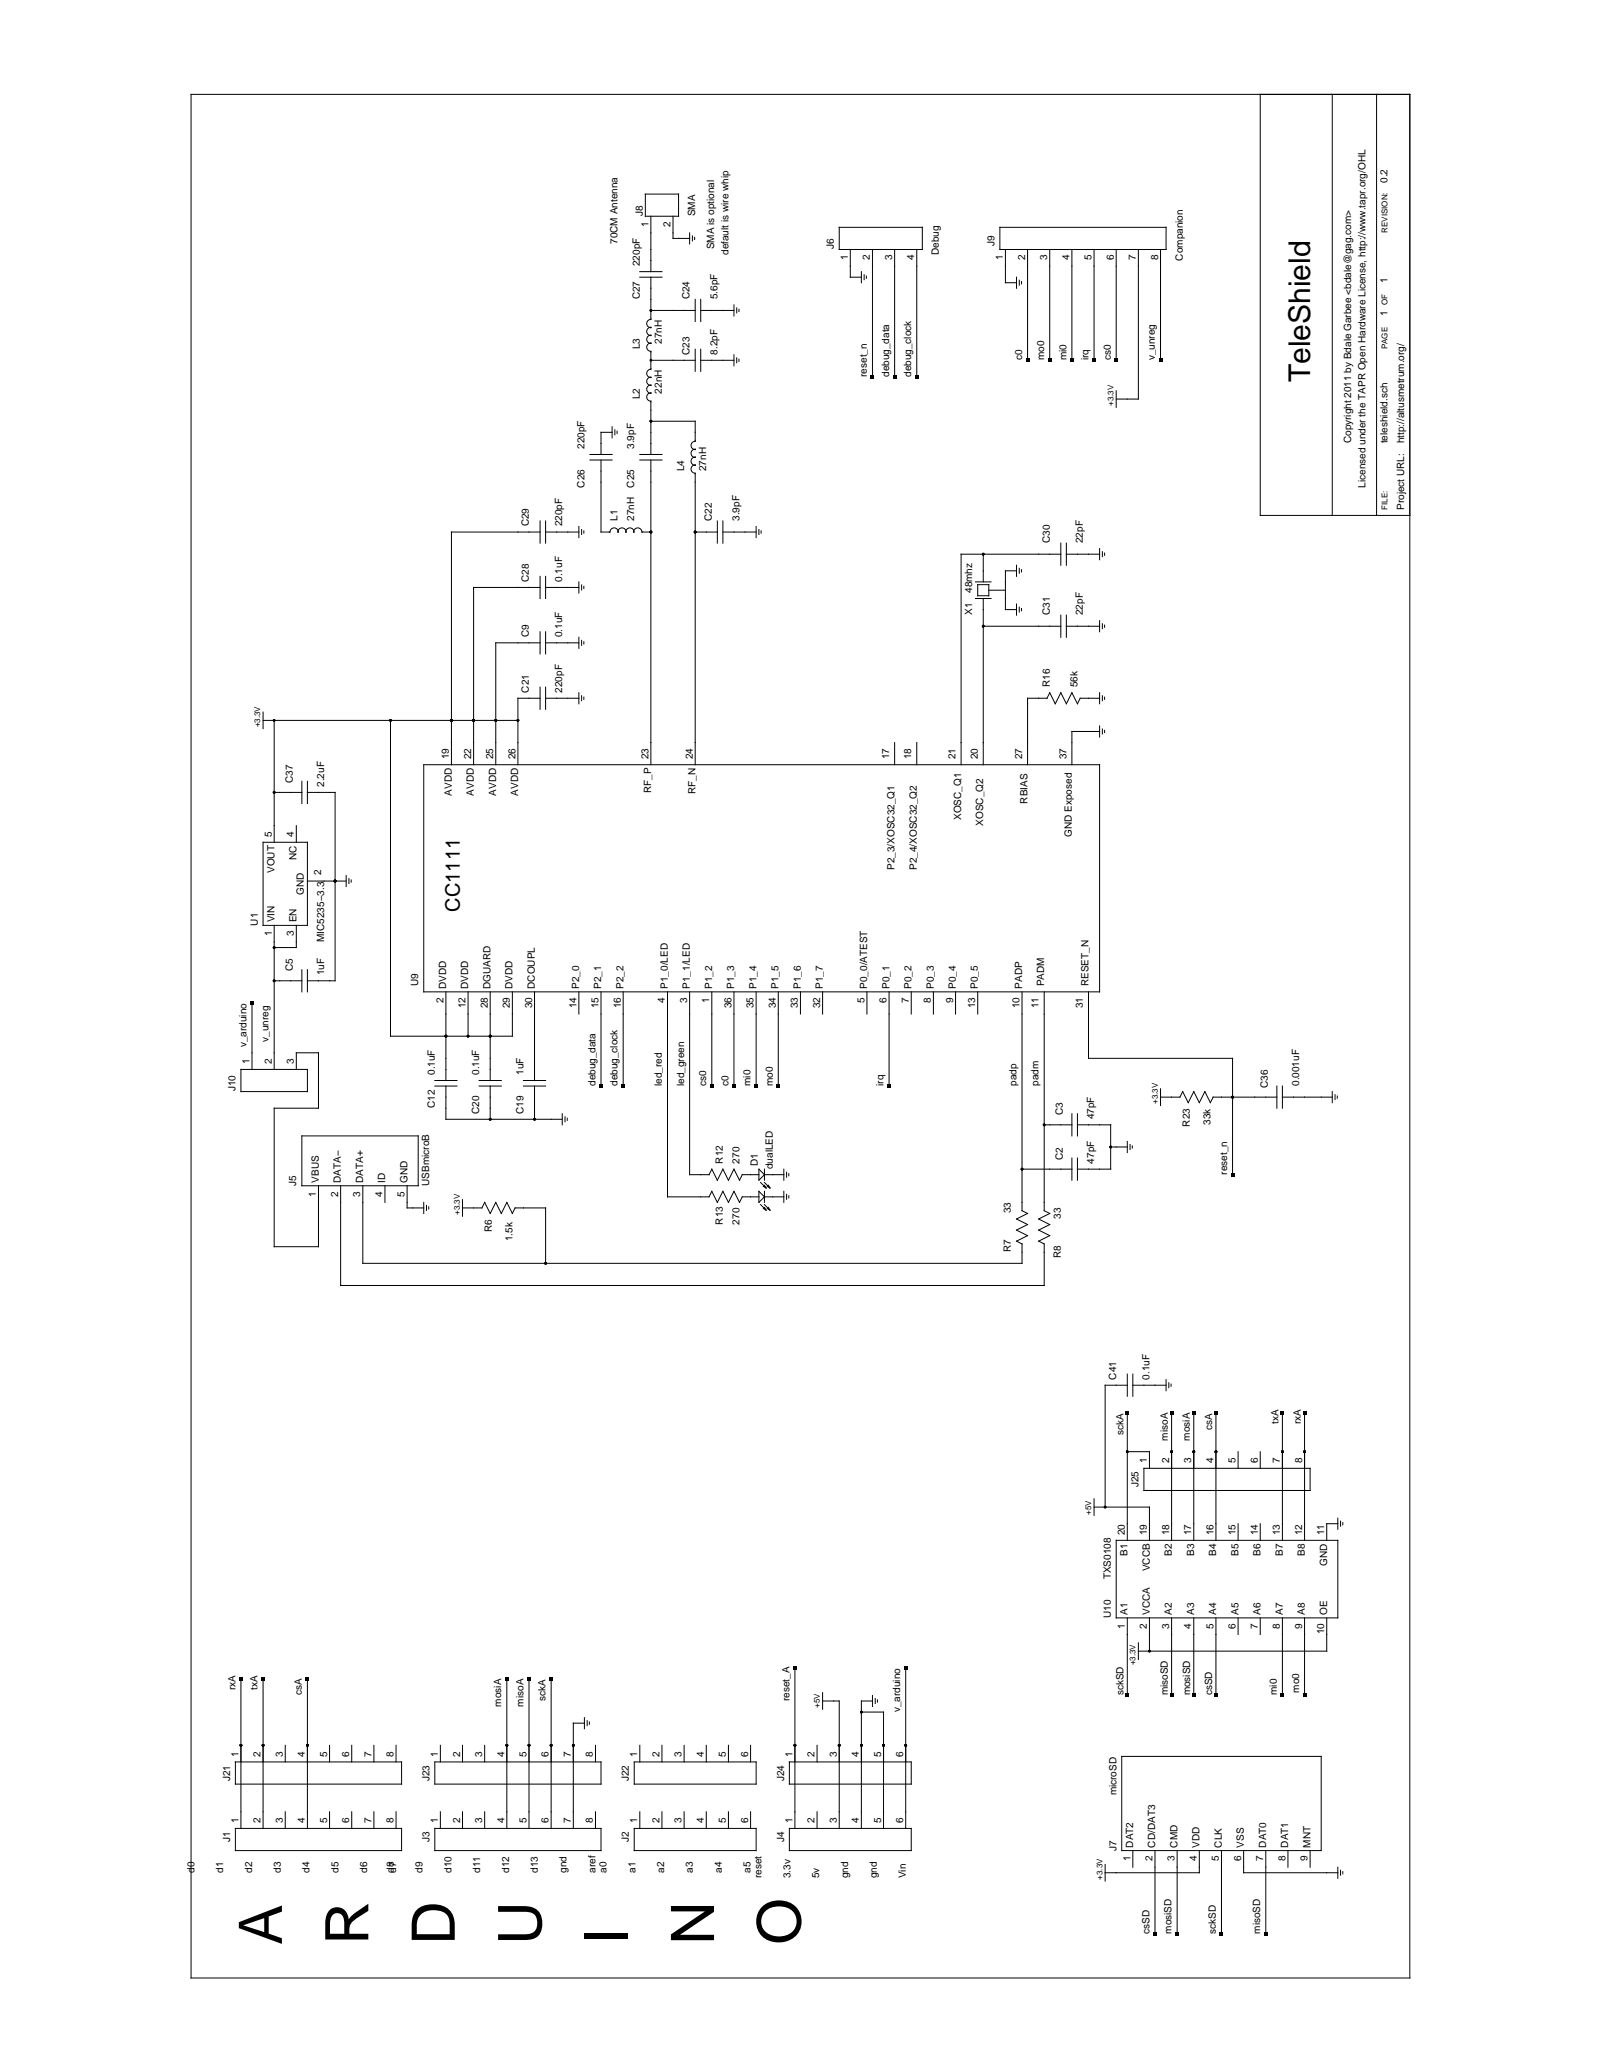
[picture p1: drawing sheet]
<svg xmlns="http://www.w3.org/2000/svg" width="216mm" height="279mm" viewBox="0 0 216 279" stroke-linecap="round" stroke-linejoin="round" font-family="sans-serif">
<g fill="none" stroke="#000" stroke-width=".13">
<path d="M25.8 12.7h164.3v254h-164.3zM169.9 12.7v56.8h20.2M179.7 12.7v56.8M185.6 12.7v56.8M86.3 37.4h3M86.3 36.6h3M87 26.2h4.5v3h-4.5zM87.8 37.4v5.7a.55 .55 0 0 0-.6 .5 .55 .55 0 0 0 .6 .6 .53 .53 0 0 0-.6 .5 .53 .53 0 0 0 .6 .5 .53 .53 0 0 0-.6 .6 .53 .53 0 0 0 .6 .5 .55 .55 0 0 0-.6 .5 .55 .55 0 0 0 .6 .6v2.4a.55 .55 0 0 0-.6 .6 .55 .55 0 0 0 .6 .5 .53 .53 0 0 0-.6 .5 .53 .53 0 0 0 .6 .5 .53 .53 0 0 0-.6 .6 .53 .53 0 0 0 .6 .5 .55 .55 0 0 0-.6 .5 .55 .55 0 0 0 .6 .6v7.2M87.8 29.2v7.4M90.8 29.2v2.9h2.2M93 31.4v1.5M93.4 31.8v.7"/>
<path d="M93.7 32v.3M113.2 30.7h11.2v2.9h-11.2zM114.7 33.6v3.8h1.5M116.2 36.6v1.5M116.5 37v.7M116.8 37.2v.3M117.7 33.6v17.2M120.6 33.6v17.2M123.6 33.6v17.2M134.8 30.7h22.4v2.9h-22.4zM135.6 33.6v4.5h1.5M137.1 37.4v1.5"/>
<path d="M137.5 37.8v.7M137.8 38v.3M138.6 33.6v15M141.6 33.6v15M144.5 33.6v15M147.5 33.6v15M150.5 33.6v15M153.5 33.6v20.2h-3M156.5 33.6v15M82.5 58.3h-1.5v3M82.5 57.5v1.5M82.9 58v.6"/>
<path d="M83.2 58.1v.3M87.8 56.8h5.9v2.7a.55 .55 0 0 0-.5 .6 .55 .55 0 0 0 .6 .5 .53 .53 0 0 0-.6 .5 .53 .53 0 0 0 .6 .6 .53 .53 0 0 0-.6 .5 .53 .53 0 0 0 .6 .5 .55 .55 0 0 0-.6 .5 .55 .55 0 0 0 .5 .6v39.3M87.8 48.6h5.9M87.8 41.9h5.9M93.7 40.4v3M93.7 47.1v3M94.5 48.6h4.5M94.5 40.4v3M94.5 47.1v3M94.5 41.9h4.5M99 41.1v1.5M99 47.8v1.5"/>
<path d="M99.4 41.5v.7M99.4 48.2v.7M99.7 41.7v.3M99.7 48.4v.3M150.5 52.7v2.2M72.8 71.7h-11.9v31.4M72.8 79.2h-8.9v23.9M72.8 70.2v3M72.8 77.7v3M73.6 70.2v3M73.6 77.7v3M73.6 79.2h4.5"/>
<path d="M73.6 71.7h4.5M78.1 71v1.5M78.1 78.5v1.5M78.4 71.4v.7M78.4 78.9v.6M78.7 71.6v.3M78.7 79.1v.3M79.6 62h2.9M79.6 61.3h2.9M81 62v9.7h1.3a.55 .55 0 0 1 .5-.5 .55 .55 0 0 1 .5 .6 .53 .53 0 0 1 .6-.6 .53 .53 0 0 1 .5 .6 .53 .53 0 0 1 .5-.6 .53 .53 0 0 1 .6 .6 .55 .55 0 0 1 .5-.6 .55 .55 0 0 1 .6 .5h1.2M86.3 62h3M86.3 61.3h3"/>
<path d="M87.8 62v41.1M93.7 71.7h3M96.7 70.2v3M97.5 71.7h4.5M97.5 70.2v3M102 71v1.5M102.3 71.4v.7M102.6 71.6v.3M131.5 78.5h2.1M131.8 78.8h1.5v1.5h-1.5zM132.6 74.7v3.8M133.3 79.6h2.3"/>
<path d="M137.1 77h-1.5v5.2h1.5M137.1 76.2v1.5M137.5 76.6v.7M137.8 76.8v.3M143.1 74.7h-13.5v28.4M143.1 73.2v3M143.8 74.7h4.5M143.8 73.2v3M148.3 74v1.5M148.7 74.4v.7M149 74.6v.3M35.5 97.1h34.3"/>
<path d="M35.5 96v2.3M37 97.1v16.5M52.7 97.1v42.6h16.4v-6M72.8 86.7h-5.9v16.4M72.8 94.2h-3v8.9M72.8 85.2v3M72.8 92.7v2.9M73.6 94.2h4.5M73.6 85.2v3M73.6 92.7v2.9M73.6 86.7h4.5M78.1 85.9v1.5"/>
<path d="M78.1 93.4v1.5M78.4 86.3v.7M78.4 93.8v.7M78.7 86.5v.3M78.7 94v.3M131.5 80.7h2.1M132.6 80.7v22.4M132.6 84.4h10.5M137.1 81.5v1.4M137.5 81.9v.6M137.8 82.1v.3M143.1 82.9v3"/>
<path d="M143.8 82.9v3M143.8 84.4h4.5M148.3 98.6h-3.8v4.5M148.3 94.2h-2.6l-.4 .7-.8-1.5-.7 1.5-.7-1.5-.8 1.5-.7-1.5-.4 .8h-2.6v8.9M148.3 83.7v1.5M148.3 93.4v1.5M148.3 97.9v1.5M148.7 84.1v.7M148.7 93.8v.7M148.7 98.3v.7M149 84.3v.3M149 94v.3"/>
<path d="M149 98.5v.3M35.5 113.6h6v11.2h-6zM37 106.9h3.7M40 111.3v2.3M40.7 105.4v2.9M41.5 118.8h5.2M41.5 106.9h3.7v25.4h-3.7M41.5 105.4v2.9M46.7 118.1v1.5M47.1 118.5v.6M47.4 118.7v.3M57.1 103.1h91.2v30.6h-91.2z"/>
<path d="M120.6 100.1v3M123.6 100.1v3M34 135.2v9M37 132.3h3.7M37 124.8v19.4M40 124.8v3h-3M40.7 130.8v2.9M41.5 130.8v2.9M60.1 133.7v12M63.1 133.7v6M66.1 133.7v12M72.1 133.7v12"/>
<path d="M78.1 133.7v3M81 133.7v12.7M84 133.7v12.7M90 133.7v27.7h5.6M93 133.7v24.7h2.6M96 133.7v12.7M99 133.7v12.7M102 133.7v12.7M105 133.7v12.7M107.9 133.7v3M110.9 133.7v3M116.9 133.7v3"/>
<path d="M119.9 133.7v12.7M122.9 133.7v3M125.9 133.7v3M128.9 133.7v3M131.8 133.7v3M137.8 133.7v29.6l.8 .3-1.5 .8 1.5 .7-1.5 .8 1.5 .7-1.5 .8 .7 .3v2.7h-88.9v-10.5M140.8 133.7v29.6l.8 .3-1.5 .8 1.5 .7-1.5 .8 1.5 .7-1.5 .8 .7 .3v5.6h-94.9v-13.4M146.8 133.7v9h19.4v15.7M32.5 144.2h9v3h-9zM40 144.2v-2.2h2.9v7.4h-5.9v18.7h5.9v-8.2M40.7 153.2h15.7v6.7h-15.7zM51.9 159.9v2.2"/>
<path d="M54.9 159.9v3h2.2M58.6 146.4h3M58.6 145.7h3M60.1 146.4v4.5h15.7M64.6 146.4h3M64.6 145.7h3M66.1 146.4v4.5M70.6 146.4h3M70.6 145.7h3M72.1 146.4v4.5M75.8 150.2v1.5M76.2 150.6v.7"/>
<path d="M76.5 150.8v.3M95.6 158.4l.4-.7 .7 1.4 .8-1.4 .7 1.4 .8-1.4 .7 1.4 .4-.7h2.2M102.3 157.7l.8 .7-.8 .7zM102.6 159.4l.7 .8M102.9 160l.4 .2M103.1 158.4h2.6M103.1 157.7v1.4M103.1 159.8l.2 .4M103.1 159.4l.7 .8M103.5 160l.3 .2M103.6 159.8l.2 .4M105.7 157.7v1.4"/>
<path d="M106.1 158.1v.6M106.4 158.3v.3M137.8 157.7h6.7M140.8 151.7h3.7M144.5 150.2v3M144.5 156.2v2.9M145.3 151.7h4.5v6h-4.5M145.3 150.2v3M145.3 156.2v2.9M149.8 154.7h2.2M152 153.9v1.5M152.4 154.3v.7"/>
<path d="M152.7 154.5v.3M156.5 146.8v2.3M156.5 147.9h2.6l.4-.7 .7 1.5 .8-1.5 .7 1.5 .8-1.5 .7 1.5M163.6 147.9h8.6M163.6 147.9l-.4 .8M172.2 146.4v3M172.9 147.9h6.8M172.9 146.4v3M179.7 147.2v1.5M180 147.6v.7M180.3 147.8v.3M57.1 162.1v1.5"/>
<path d="M57.5 162.5v.7M57.8 162.7v.3M62.4 162.9h2.6l.4-.8 .7 1.5 .8-1.5 .7 1.5 .7-1.5 .8 1.5 .4-.7M62.4 161.8v2.2M69.5 162.9h4.1v7.5M95.6 161.4l.4-.8 .7 1.5 .8-1.5 .7 1.5 .8-1.5 .7 1.5 .4-.7h2.2M102.3 160.6l.8 .8-.8 .7zM102.6 162.4l.7 .8M102.9 163l.4 .2M103.1 161.4h2.6M103.1 160.6v1.5M103.1 162.8l.2 .4"/>
<path d="M103.1 162.4l.7 .8M103.5 163l.3 .2M103.6 162.8l.2 .4M105.7 160.6v1.5M106.1 161.1v.6M106.4 161.2v.3M152 185.3v3M152 190.5v17.2M152 186.8h-3v16.4M152 195.8h3v2.2M152.8 185.3v3M152.8 186.8h4.4"/>
<path d="M154.3 198h22.4v3h-22.4zM157.2 186v1.5M157.6 186.5v.6M157.9 186.6v.3M158 190.5v17.2M161 190.5v17.2M164 190.5v17.2M167 195.8v2.2M169.9 195.8v2.2M172.9 190.5v17.2M175.9 190.5v17.2M147.5 202.1v2.2"/>
<path d="M147.5 203.2h7.5v4.5M150.5 207.7h29.9v10.5h-29.9zM152 218.2v10.4M155 218.2v4.4M158 218.2v10.4M161 218.2v10.4M164 218.2v10.4M167 205.5v2.2M167 218.2v2.2M169.9 205.5v2.2M169.9 218.2v2.2M172.9 218.2v10.4"/>
<path d="M175.9 218.2v10.4M178.9 218.2v4.4h-25.4M180.4 204.7v1.5M180.4 205.5h-1.5v2.2M180.8 205.1v.7M181.1 205.3v.3M31.7 237.6h22.5v3h-22.5zM32.5 226.4v20.2M35.5 226.4v20.2M38.5 235.3v2.3M41.5 226.4v20.2M44.4 235.3v2.3"/>
<path d="M47.4 235.3v2.3M50.4 235.3v2.3M53.4 235.3v2.3M58.6 237.6h22.4v3h-22.4zM59.4 235.3v2.3M62.4 235.3v2.3M65.4 235.3v2.3M68.3 226.4v20.2M71.3 226.4v20.2M74.3 226.4v20.2M78.8 232.4h-1.5v14.2M78.8 231.6v1.5"/>
<path d="M79.2 232v.7M79.5 232.2v.3M80.3 235.3v2.3M85.5 237.6h16.5v3h-16.5zM86.3 235.3v2.3M89.3 235.3v2.3M92.3 235.3v2.3M95.2 235.3v2.3M98.2 235.3v2.3M101.2 235.3v2.3M106.4 237.6h16.5v3h-16.5zM107.2 224.9v21.7"/>
<path d="M110.2 235.3v2.3M110.9 228.3v2.2M110.9 229.4h2.3v17.2M116.2 230.9h2.9v15.7M117.7 229.4h-1.5v17.2M117.7 228.6v1.5M118 229v.7M118.3 229.2v.3M122.1 224.9v21.7M151.3 236.8h26.9v12.7h-26.9zM153.5 221.5v2.3M31.7 246.6h22.5v2.9h-22.5z"/>
<path d="M38.5 244.3v2.3M44.4 244.3v2.3M47.4 244.3v2.3M50.4 244.3v2.3M53.4 244.3v2.3M58.6 246.6h22.4v2.9h-22.4zM59.4 244.3v2.3M62.4 244.3v2.3M65.4 244.3v2.3M80.3 244.3v2.3M85.5 246.6h16.5v2.9h-16.5zM86.3 244.3v2.3"/>
<path d="M89.3 244.3v2.3M92.3 244.3v2.3M95.2 244.3v2.3M98.2 244.3v2.3M101.2 244.3v2.3M106.4 246.6h16.5v2.9h-16.5zM110.2 244.3v2.3M149 251.4v2.3M152.8 249.5v2.3M155.8 249.5v11.2M158.7 249.5v11.2M161.7 249.5v3h-12.7"/>
<path d="M164.7 249.5v11.2M167.7 249.5v3h12.7M170.7 249.5v11.2M173.7 249.5v2.3M176.7 249.5v2.3M180.4 251.8v1.5M180.8 252.2v.7M181.1 252.4v.3"/>
</g>
<g fill="#000">
<path d="M117.4 50.6h.5v.4h-.5zM120.4 50.6h.5v.4h-.5zM123.4 50.6h.5v.4h-.5zM138.3 48.4h.5v.4h-.5zM141.3 48.4h.5v.4h-.5zM144.3 48.4h.5v.4h-.5zM147.3 48.4h.5v.4h-.5zM150.3 48.4h.4v.4h-.4zM156.3 48.4h.4v.4h-.4zM33.8 135h.4v.5h-.4zM80.8 146.2h.5v.5h-.5zM83.8 146.2h.5v.5h-.5z"/>
<path d="M95.8 146.2h.4v.5h-.4zM98.8 146.2h.4v.5h-.4zM101.7 146.2h.5v.5h-.5zM104.7 146.2h.5v.5h-.5zM119.7 146.2h.4v.5h-.4zM166 158.2h.4v.4h-.4zM151.8 190.3h.4v.4h-.4zM157.8 190.3h.4v.4h-.4zM160.8 190.3h.4v.4h-.4zM163.7 190.3h.5v.4h-.5zM172.7 190.3h.5v.4h-.5zM175.7 190.3h.4v.4h-.4z"/>
<path d="M32.3 226.2h.4v.4h-.4zM35.3 226.2h.4v.4h-.4zM41.2 226.2h.5v.4h-.5zM68.1 226.2h.5v.4h-.5zM71.1 226.2h.5v.4h-.5zM74.1 226.2h.4v.4h-.4zM107 224.7h.4v.4h-.4zM121.9 224.7h.5v.4h-.5zM151.8 228.4h.4v.4h-.4zM157.8 228.4h.4v.4h-.4zM160.8 228.4h.4v.4h-.4zM163.7 228.4h.5v.4h-.5z"/>
<path d="M172.7 228.4h.5v.4h-.5zM175.7 228.4h.4v.4h-.4zM155.5 260.5h.5v.5h-.5zM158.5 260.5h.5v.5h-.5zM164.5 260.5h.4v.5h-.4zM170.5 260.5h.4v.5h-.4z"/>
<circle cx="87.8" cy="56.8" r=".19"/>
<circle cx="87.8" cy="48.6" r=".19"/>
<circle cx="87.8" cy="41.9" r=".19"/>
<circle cx="87.8" cy="71.7" r=".19"/>
<circle cx="93.7" cy="71.7" r=".19"/>
<circle cx="132.6" cy="74.7" r=".19"/>
<circle cx="37" cy="97.1" r=".19"/>
<circle cx="52.7" cy="97.1" r=".19"/>
<circle cx="60.9" cy="97.1" r=".19"/>
<circle cx="63.9" cy="97.1" r=".19"/>
<circle cx="66.9" cy="97.1" r=".19"/>
<circle cx="69.8" cy="97.1" r=".19"/>
<circle cx="132.6" cy="84.4" r=".19"/>
<circle cx="37" cy="106.9" r=".19"/>
<circle cx="45.2" cy="118.8" r=".19"/>
<circle cx="37" cy="132.3" r=".19"/>
<circle cx="37" cy="127.8" r=".19"/>
<circle cx="60.1" cy="139.7" r=".19"/>
<circle cx="63.1" cy="139.7" r=".19"/>
<circle cx="66.1" cy="139.7" r=".19"/>
<circle cx="66.1" cy="150.9" r=".19"/>
<circle cx="72.1" cy="150.9" r=".19"/>
<circle cx="137.8" cy="157.7" r=".19"/>
<circle cx="140.8" cy="151.7" r=".19"/>
<circle cx="149.8" cy="154.7" r=".19"/>
<circle cx="166.2" cy="147.9" r=".19"/>
<circle cx="73.6" cy="170.4" r=".19"/>
<circle cx="152" cy="195.8" r=".19"/>
<circle cx="158" cy="195.8" r=".19"/>
<circle cx="161" cy="195.8" r=".19"/>
<circle cx="164" cy="195.8" r=".19"/>
<circle cx="172.9" cy="195.8" r=".19"/>
<circle cx="175.9" cy="195.8" r=".19"/>
<circle cx="149" cy="203.2" r=".19"/>
<circle cx="32.5" cy="235.3" r=".19"/>
<circle cx="35.5" cy="235.3" r=".19"/>
<circle cx="41.5" cy="235.3" r=".19"/>
<circle cx="68.3" cy="235.3" r=".19"/>
<circle cx="71.3" cy="235.3" r=".19"/>
<circle cx="74.3" cy="235.3" r=".19"/>
<circle cx="77.3" cy="235.3" r=".19"/>
<circle cx="107.2" cy="235.3" r=".19"/>
<circle cx="113.2" cy="235.3" r=".19"/>
<circle cx="116.2" cy="235.3" r=".19"/>
<circle cx="116.2" cy="230.9" r=".19"/>
<circle cx="119.1" cy="235.3" r=".19"/>
<circle cx="122.1" cy="235.3" r=".19"/>
<circle cx="155" cy="222.6" r=".19"/>
</g>
<g font-size="8.1">
<text x="38" y="262.2" transform="rotate(-90 38 262.2)">A</text>
<text x="49.7" y="262.2" transform="rotate(-90 49.7 262.2)">R</text>
<text x="61.3" y="262.2" transform="rotate(-90 61.3 262.2)">D</text>
<text x="73" y="262.2" transform="rotate(-90 73 262.2)">U</text>
<text x="84.6" y="262.2" transform="rotate(-90 84.6 262.2)">I</text>
<text x="96.3" y="262.2" transform="rotate(-90 96.3 262.2)">N</text>
<text x="107.9" y="262.2" transform="rotate(-90 107.9 262.2)">O</text>
</g>
<text font-size="4" x="176.7" y="51.6" transform="rotate(-90 176.7 51.6)">TeleShield</text>
<text font-size="2.7" x="62" y="122.9" transform="rotate(-90 62 122.9)">CC1111</text>
<g font-size="1.3">
<text x="86.7" y="29.1" transform="rotate(-90 86.7 29.1)">J8</text>
<text x="93.7" y="29.2" transform="rotate(-90 93.7 29.2)">SMA</text>
<text x="187.1" y="24.7" transform="rotate(-90 187.1 24.7)">0.2</text>
<text x="83.3" y="32.9" transform="rotate(-90 83.3 32.9)">70CM Antenna</text>
<text x="86.3" y="35.9" transform="rotate(-90 86.3 35.9)">220pF</text>
<text x="87.4" y="30.6" transform="rotate(-90 87.4 30.6)">1</text>
<text x="90.4" y="30.6" transform="rotate(-90 90.4 30.6)">2</text>
<text x="96.3" y="33.6" transform="rotate(-90 96.3 33.6)">SMA is optional</text>
<text x="98.2" y="34.4" transform="rotate(-90 98.2 34.4)">default is wire whip</text>
<text x="112.4" y="33.6" transform="rotate(-90 112.4 33.6)">J6</text>
<text x="114.3" y="35.1" transform="rotate(-90 114.3 35.1)">1</text>
<text x="117.3" y="35.1" transform="rotate(-90 117.3 35.1)">2</text>
<text x="120.3" y="35.1" transform="rotate(-90 120.3 35.1)">3</text>
<text x="123.3" y="35.1" transform="rotate(-90 123.3 35.1)">4</text>
<text x="126.6" y="34.4" transform="rotate(-90 126.6 34.4)">Debug</text>
<text x="134.1" y="33.2" transform="rotate(-90 134.1 33.2)">J9</text>
<text x="135.2" y="35.1" transform="rotate(-90 135.2 35.1)">1</text>
<text x="138.2" y="35.1" transform="rotate(-90 138.2 35.1)">2</text>
<text x="141.2" y="35.1" transform="rotate(-90 141.2 35.1)">3</text>
<text x="144.2" y="35.1" transform="rotate(-90 144.2 35.1)">4</text>
<text x="147.2" y="35.1" transform="rotate(-90 147.2 35.1)">5</text>
<text x="150.2" y="35.1" transform="rotate(-90 150.2 35.1)">6</text>
<text x="153.2" y="35.1" transform="rotate(-90 153.2 35.1)">7</text>
<text x="156.2" y="35.1" transform="rotate(-90 156.2 35.1)">8</text>
<text x="159.5" y="35.1" transform="rotate(-90 159.5 35.1)">Companion</text>
<text x="86.3" y="40.4" transform="rotate(-90 86.3 40.4)">C27</text>
<text x="93" y="40.4" transform="rotate(-90 93 40.4)">C24</text>
<text x="96.7" y="40.4" transform="rotate(-90 96.7 40.4)">5.6pF</text>
<text x="187.1" y="38.1" transform="rotate(-90 187.1 38.1)">1</text>
<text x="86.3" y="47.1" transform="rotate(-90 86.3 47.1)">L3</text>
<text x="89.3" y="46.3" transform="rotate(-90 89.3 46.3)">27nH</text>
<text x="93" y="47.8" transform="rotate(-90 93 47.8)">C23</text>
<text x="96.7" y="47.8" transform="rotate(-90 96.7 47.8)">8.2pF</text>
<text x="187.1" y="42.6" transform="rotate(-90 187.1 42.6)">1</text>
<text x="86.3" y="53.8" transform="rotate(-90 86.3 53.8)">L2</text>
<text x="89.3" y="53.1" transform="rotate(-90 89.3 53.1)">22nH</text>
<text x="116.9" y="50.8" transform="rotate(-90 116.9 50.8)">reset_n</text>
<text x="119.9" y="50.8" transform="rotate(-90 119.9 50.8)">debug_data</text>
<text x="122.9" y="50.8" transform="rotate(-90 122.9 50.8)">debug_clock</text>
<text x="137.8" y="48.6" transform="rotate(-90 137.8 48.6)">c0</text>
<text x="140.8" y="48.6" transform="rotate(-90 140.8 48.6)">mo0</text>
<text x="143.8" y="48.6" transform="rotate(-90 143.8 48.6)">mi0</text>
<text x="146.8" y="48.6" transform="rotate(-90 146.8 48.6)">irq</text>
<text x="149.8" y="48.6" transform="rotate(-90 149.8 48.6)">cs0</text>
<text x="155.8" y="48.6" transform="rotate(-90 155.8 48.6)">v_unreg</text>
<text x="182.2" y="59.8" transform="rotate(-90 182.2 59.8)">Copyright 2011 by Bdale Garbee &lt;bdale@gag.com&gt;</text>
<text x="187.1" y="59.8" transform="rotate(-90 187.1 59.8)">teleshield.sch</text>
<text x="189.4" y="59.8" transform="rotate(-90 189.4 59.8)">http://altusmetrum.org/</text>
<text x="78.8" y="65.8" transform="rotate(-90 78.8 65.8)">C26</text>
<text x="78.8" y="60.5" transform="rotate(-90 78.8 60.5)">220pF</text>
<text x="85.5" y="65.8" transform="rotate(-90 85.5 65.8)">C25</text>
<text x="85.5" y="60.5" transform="rotate(-90 85.5 60.5)">3.9pF</text>
<text x="92.3" y="63.5" transform="rotate(-90 92.3 63.5)">L4</text>
<text x="95.2" y="63.5" transform="rotate(-90 95.2 63.5)">27nH</text>
<text x="184.1" y="65.8" transform="rotate(-90 184.1 65.8)">Licensed under the TAPR Open Hardware License, http://www.tapr.org/OHL</text>
<text x="71.3" y="71" transform="rotate(-90 71.3 71)">C29</text>
<text x="75.8" y="71" transform="rotate(-90 75.8 71)">220pF</text>
<text x="83.3" y="70.2" transform="rotate(-90 83.3 70.2)">L1</text>
<text x="85.5" y="70.2" transform="rotate(-90 85.5 70.2)">27nH</text>
<text x="96" y="70.2" transform="rotate(-90 96 70.2)">C22</text>
<text x="99.7" y="70.2" transform="rotate(-90 99.7 70.2)">3.9pF</text>
<text x="189.4" y="68.8" transform="rotate(-90 189.4 68.8)">Project URL:</text>
<text x="141.6" y="73.2" transform="rotate(-90 141.6 73.2)">C30</text>
<text x="146" y="73.2" transform="rotate(-90 146 73.2)">22pF</text>
<text x="71.3" y="78.5" transform="rotate(-90 71.3 78.5)">C28</text>
<text x="75.8" y="78.5" transform="rotate(-90 75.8 78.5)">0.1uF</text>
<text x="131.1" y="82.9" transform="rotate(-90 131.1 82.9)">X1</text>
<text x="131.1" y="80" transform="rotate(-90 131.1 80)">48mhz</text>
<text x="141.6" y="82.9" transform="rotate(-90 141.6 82.9)">C31</text>
<text x="146" y="82.9" transform="rotate(-90 146 82.9)">22pF</text>
<text x="71.3" y="85.9" transform="rotate(-90 71.3 85.9)">C9</text>
<text x="75.8" y="85.9" transform="rotate(-90 75.8 85.9)">0.1uF</text>
<text x="71.3" y="93.4" transform="rotate(-90 71.3 93.4)">C21</text>
<text x="75.8" y="93.4" transform="rotate(-90 75.8 93.4)">220pF</text>
<text x="141.6" y="92.7" transform="rotate(-90 141.6 92.7)">R16</text>
<text x="145.3" y="92.7" transform="rotate(-90 145.3 92.7)">56k</text>
<text x="39.5" y="105.6" transform="rotate(-90 39.5 105.6)">C37</text>
<text x="43.7" y="106.1" transform="rotate(-90 43.7 106.1)">2.2uF</text>
<text x="60.5" y="102.4" transform="rotate(-90 60.5 102.4)">19</text>
<text x="60.9" y="107.3" transform="rotate(-90 60.9 107.3)">AVDD</text>
<text x="63.5" y="102.4" transform="rotate(-90 63.5 102.4)">22</text>
<text x="63.9" y="107.3" transform="rotate(-90 63.9 107.3)">AVDD</text>
<text x="66.5" y="102.4" transform="rotate(-90 66.5 102.4)">25</text>
<text x="66.9" y="107.3" transform="rotate(-90 66.9 107.3)">AVDD</text>
<text x="69.5" y="102.4" transform="rotate(-90 69.5 102.4)">26</text>
<text x="69.9" y="107.3" transform="rotate(-90 69.9 107.3)">AVDD</text>
<text x="87.4" y="102.4" transform="rotate(-90 87.4 102.4)">23</text>
<text x="87.8" y="107" transform="rotate(-90 87.8 107)">RF_P</text>
<text x="93.4" y="102.4" transform="rotate(-90 93.4 102.4)">24</text>
<text x="93.8" y="107.1" transform="rotate(-90 93.8 107.1)">RF_N</text>
<text x="119.9" y="102.4" transform="rotate(-90 119.9 102.4)">17</text>
<text x="122.9" y="102.4" transform="rotate(-90 122.9 102.4)">18</text>
<text x="128.9" y="102.4" transform="rotate(-90 128.9 102.4)">21</text>
<text x="131.8" y="102.4" transform="rotate(-90 131.8 102.4)">20</text>
<text x="137.8" y="102.4" transform="rotate(-90 137.8 102.4)">27</text>
<text x="143.8" y="102.4" transform="rotate(-90 143.8 102.4)">37</text>
<text x="36.6" y="112.9" transform="rotate(-90 36.6 112.9)">5</text>
<text x="39.6" y="112.9" transform="rotate(-90 39.6 112.9)">4</text>
<text x="129.6" y="110.6" transform="rotate(-90 129.6 110.6)">XOSC_Q1</text>
<text x="132.6" y="111.3" transform="rotate(-90 132.6 111.3)">XOSC_Q2</text>
<text x="138.6" y="108.3" transform="rotate(-90 138.6 108.3)">RBIAS</text>
<text x="144.5" y="112.8" transform="rotate(-90 144.5 112.8)">GND Exposed</text>
<text x="37" y="117.7" transform="rotate(-90 37 117.7)">VOUT</text>
<text x="40" y="115.9" transform="rotate(-90 40 115.9)">NC</text>
<text x="43.3" y="118" transform="rotate(-90 43.3 118)">2</text>
<text x="120.6" y="117.3" transform="rotate(-90 120.6 117.3)">P2_3/XOSC32_Q1</text>
<text x="123.6" y="117.3" transform="rotate(-90 123.6 117.3)">P2_4/XOSC32_Q2</text>
<text x="34.8" y="124.8" transform="rotate(-90 34.8 124.8)">U1</text>
<text x="37" y="124.4" transform="rotate(-90 37 124.4)">VIN</text>
<text x="40" y="124.4" transform="rotate(-90 40 124.4)">EN</text>
<text x="41" y="120.7" transform="rotate(-90 41 120.7)">GND</text>
<text x="36.6" y="126.2" transform="rotate(-90 36.6 126.2)">1</text>
<text x="39.5" y="131" transform="rotate(-90 39.5 131)">C5</text>
<text x="39.6" y="126.2" transform="rotate(-90 39.6 126.2)">3</text>
<text x="43.7" y="127" transform="rotate(-90 43.7 127)">MIC5235−3.3</text>
<text x="43.7" y="131.5" transform="rotate(-90 43.7 131.5)">1uF</text>
<text x="56.4" y="133" transform="rotate(-90 56.4 133)">U9</text>
<text x="59.8" y="135.2" transform="rotate(-90 59.8 135.2)">2</text>
<text x="60.2" y="133.3" transform="rotate(-90 60.2 133.3)">DVDD</text>
<text x="62.8" y="136" transform="rotate(-90 62.8 136)">12</text>
<text x="63.2" y="133.3" transform="rotate(-90 63.2 133.3)">DVDD</text>
<text x="65.8" y="136" transform="rotate(-90 65.8 136)">28</text>
<text x="66.1" y="133.3" transform="rotate(-90 66.1 133.3)">DGUARD</text>
<text x="68.8" y="136" transform="rotate(-90 68.8 136)">29</text>
<text x="69.1" y="133.3" transform="rotate(-90 69.1 133.3)">DVDD</text>
<text x="71.7" y="136" transform="rotate(-90 71.7 136)">30</text>
<text x="72.1" y="133.3" transform="rotate(-90 72.1 133.3)">DCOUPL</text>
<text x="77.7" y="136" transform="rotate(-90 77.7 136)">14</text>
<text x="78.1" y="133.3" transform="rotate(-90 78.1 133.3)">P2_0</text>
<text x="80.7" y="136" transform="rotate(-90 80.7 136)">15</text>
<text x="81.1" y="133.3" transform="rotate(-90 81.1 133.3)">P2_1</text>
<text x="83.7" y="136" transform="rotate(-90 83.7 136)">16</text>
<text x="84.1" y="133.3" transform="rotate(-90 84.1 133.3)">P2_2</text>
<text x="89.7" y="135.2" transform="rotate(-90 89.7 135.2)">4</text>
<text x="90.1" y="133.3" transform="rotate(-90 90.1 133.3)">P1_0/LED</text>
<text x="92.7" y="135.2" transform="rotate(-90 92.7 135.2)">3</text>
<text x="93" y="133.3" transform="rotate(-90 93 133.3)">P1_1/LED</text>
<text x="95.7" y="135.2" transform="rotate(-90 95.7 135.2)">1</text>
<text x="96" y="133.3" transform="rotate(-90 96 133.3)">P1_2</text>
<text x="98.6" y="136" transform="rotate(-90 98.6 136)">36</text>
<text x="99" y="133.3" transform="rotate(-90 99 133.3)">P1_3</text>
<text x="101.6" y="136" transform="rotate(-90 101.6 136)">35</text>
<text x="102" y="133.3" transform="rotate(-90 102 133.3)">P1_4</text>
<text x="104.6" y="136" transform="rotate(-90 104.6 136)">34</text>
<text x="105" y="133.3" transform="rotate(-90 105 133.3)">P1_5</text>
<text x="107.6" y="136" transform="rotate(-90 107.6 136)">33</text>
<text x="108" y="133.3" transform="rotate(-90 108 133.3)">P1_6</text>
<text x="110.6" y="136" transform="rotate(-90 110.6 136)">32</text>
<text x="111" y="133.3" transform="rotate(-90 111 133.3)">P1_7</text>
<text x="116.6" y="135.2" transform="rotate(-90 116.6 135.2)">5</text>
<text x="116.9" y="133.3" transform="rotate(-90 116.9 133.3)">P0_0/ATEST</text>
<text x="119.6" y="135.2" transform="rotate(-90 119.6 135.2)">6</text>
<text x="119.9" y="133.3" transform="rotate(-90 119.9 133.3)">P0_1</text>
<text x="122.5" y="135.2" transform="rotate(-90 122.5 135.2)">7</text>
<text x="122.9" y="133.3" transform="rotate(-90 122.9 133.3)">P0_2</text>
<text x="125.5" y="135.2" transform="rotate(-90 125.5 135.2)">8</text>
<text x="125.9" y="133.3" transform="rotate(-90 125.9 133.3)">P0_3</text>
<text x="128.5" y="135.2" transform="rotate(-90 128.5 135.2)">9</text>
<text x="128.9" y="133.3" transform="rotate(-90 128.9 133.3)">P0_4</text>
<text x="131.5" y="136" transform="rotate(-90 131.5 136)">13</text>
<text x="131.9" y="133.3" transform="rotate(-90 131.9 133.3)">P0_5</text>
<text x="137.5" y="136" transform="rotate(-90 137.5 136)">10</text>
<text x="137.9" y="133.3" transform="rotate(-90 137.9 133.3)">PADP</text>
<text x="140.1" y="136" transform="rotate(-90 140.1 136)">11</text>
<text x="140.8" y="133" transform="rotate(-90 140.8 133)">PADM</text>
<text x="146" y="136" transform="rotate(-90 146 136)">31</text>
<text x="146.8" y="133" transform="rotate(-90 146.8 133)">RESET_N</text>
<text x="33.2" y="141.2" transform="rotate(-90 33.2 141.2)">v_arduino</text>
<text x="33.6" y="143.5" transform="rotate(-90 33.6 143.5)">1</text>
<text x="36.2" y="140.5" transform="rotate(-90 36.2 140.5)">v_unreg</text>
<text x="36.6" y="143.5" transform="rotate(-90 36.6 143.5)">2</text>
<text x="39.6" y="143.5" transform="rotate(-90 39.6 143.5)">3</text>
<text x="31.7" y="147.1" transform="rotate(-90 31.7 147.1)">J10</text>
<text x="58.6" y="149.4" transform="rotate(-90 58.6 149.4)">C12</text>
<text x="58.6" y="145" transform="rotate(-90 58.6 145)">0.1uF</text>
<text x="64.6" y="145" transform="rotate(-90 64.6 145)">0.1uF</text>
<text x="70.6" y="145" transform="rotate(-90 70.6 145)">1uF</text>
<text x="80.3" y="146.4" transform="rotate(-90 80.3 146.4)">debug_data</text>
<text x="83.3" y="146.4" transform="rotate(-90 83.3 146.4)">debug_clock</text>
<text x="89.3" y="146.4" transform="rotate(-90 89.3 146.4)">led_red</text>
<text x="92.3" y="146.4" transform="rotate(-90 92.3 146.4)">led_green</text>
<text x="95.2" y="146.4" transform="rotate(-90 95.2 146.4)">cs0</text>
<text x="98.2" y="146.4" transform="rotate(-90 98.2 146.4)">c0</text>
<text x="101.2" y="146.4" transform="rotate(-90 101.2 146.4)">mi0</text>
<text x="104.2" y="146.4" transform="rotate(-90 104.2 146.4)">mo0</text>
<text x="119.1" y="146.4" transform="rotate(-90 119.1 146.4)">irq</text>
<text x="137.1" y="146.4" transform="rotate(-90 137.1 146.4)">padp</text>
<text x="140.1" y="146.4" transform="rotate(-90 140.1 146.4)">padm</text>
<text x="171" y="146.7" transform="rotate(-90 171 146.7)">C36</text>
<text x="175.2" y="146.4" transform="rotate(-90 175.2 146.4)">0.001uF</text>
<text x="64.6" y="150.2" transform="rotate(-90 64.6 150.2)">C20</text>
<text x="70.6" y="150.2" transform="rotate(-90 70.6 150.2)">C19</text>
<text x="143.3" y="150.4" transform="rotate(-90 143.3 150.4)">C3</text>
<text x="147.5" y="150.9" transform="rotate(-90 147.5 150.9)">47pF</text>
<text x="160.5" y="151.9" transform="rotate(-90 160.5 151.9)">R23</text>
<text x="163.2" y="151.7" transform="rotate(-90 163.2 151.7)">33k</text>
<text x="40" y="159.9" transform="rotate(-90 40 159.9)">J5</text>
<text x="42.6" y="161.4" transform="rotate(-90 42.6 161.4)">1</text>
<text x="43" y="159.5" transform="rotate(-90 43 159.5)">VBUS</text>
<text x="45.6" y="161.4" transform="rotate(-90 45.6 161.4)">2</text>
<text x="46" y="159.5" transform="rotate(-90 46 159.5)">DATA−</text>
<text x="48.6" y="161.4" transform="rotate(-90 48.6 161.4)">3</text>
<text x="49" y="159.5" transform="rotate(-90 49 159.5)">DATA+</text>
<text x="51.6" y="161.4" transform="rotate(-90 51.6 161.4)">4</text>
<text x="52" y="159.5" transform="rotate(-90 52 159.5)">ID</text>
<text x="54.6" y="161.4" transform="rotate(-90 54.6 161.4)">5</text>
<text x="54.9" y="159.5" transform="rotate(-90 54.9 159.5)">GND</text>
<text x="57.9" y="159.9" transform="rotate(-90 57.9 159.9)">USBmicroB</text>
<text x="97.5" y="156.9" transform="rotate(-90 97.5 156.9)">R12</text>
<text x="99.7" y="156.9" transform="rotate(-90 99.7 156.9)">270</text>
<text x="102.2" y="157.3" transform="rotate(-90 102.2 157.3)">D1</text>
<text x="104.2" y="157.7" transform="rotate(-90 104.2 157.7)">dualLED</text>
<text x="143.3" y="156.4" transform="rotate(-90 143.3 156.4)">C2</text>
<text x="147.5" y="156.9" transform="rotate(-90 147.5 156.9)">47pF</text>
<text x="165.5" y="158.4" transform="rotate(-90 165.5 158.4)">reset_n</text>
<text x="66.3" y="166.1" transform="rotate(-90 66.3 166.1)">R6</text>
<text x="69.1" y="167.4" transform="rotate(-90 69.1 167.4)">1.5k</text>
<text x="97.5" y="165.1" transform="rotate(-90 97.5 165.1)">R13</text>
<text x="99.7" y="165.1" transform="rotate(-90 99.7 165.1)">270</text>
<text x="136.3" y="163.6" transform="rotate(-90 136.3 163.6)">33</text>
<text x="143.1" y="164.4" transform="rotate(-90 143.1 164.4)">33</text>
<text x="136.3" y="168.9" transform="rotate(-90 136.3 168.9)">R7</text>
<text x="143.1" y="169.6" transform="rotate(-90 143.1 169.6)">R8</text>
<text x="150.5" y="186" transform="rotate(-90 150.5 186)">C41</text>
<text x="155" y="186" transform="rotate(-90 155 186)">0.1uF</text>
<text x="151.5" y="193.5" transform="rotate(-90 151.5 193.5)">sckA</text>
<text x="154.7" y="197.3" transform="rotate(-90 154.7 197.3)">1</text>
<text x="157.5" y="194.3" transform="rotate(-90 157.5 194.3)">misoA</text>
<text x="157.7" y="197.3" transform="rotate(-90 157.7 197.3)">2</text>
<text x="160.5" y="194.3" transform="rotate(-90 160.5 194.3)">mosiA</text>
<text x="160.6" y="197.3" transform="rotate(-90 160.6 197.3)">3</text>
<text x="163.5" y="192.8" transform="rotate(-90 163.5 192.8)">csA</text>
<text x="163.6" y="197.3" transform="rotate(-90 163.6 197.3)">4</text>
<text x="166.6" y="197.3" transform="rotate(-90 166.6 197.3)">5</text>
<text x="169.6" y="197.3" transform="rotate(-90 169.6 197.3)">6</text>
<text x="172.4" y="192" transform="rotate(-90 172.4 192)">txA</text>
<text x="172.6" y="197.3" transform="rotate(-90 172.6 197.3)">7</text>
<text x="175.4" y="192" transform="rotate(-90 175.4 192)">rxA</text>
<text x="175.6" y="197.3" transform="rotate(-90 175.6 197.3)">8</text>
<text x="153.6" y="200.6" transform="rotate(-90 153.6 200.6)">J25</text>
<text x="151.7" y="207" transform="rotate(-90 151.7 207)">20</text>
<text x="152.1" y="209.8" transform="rotate(-90 152.1 209.8)">B1</text>
<text x="154.7" y="207" transform="rotate(-90 154.7 207)">19</text>
<text x="157.7" y="207" transform="rotate(-90 157.7 207)">18</text>
<text x="158" y="209.8" transform="rotate(-90 158 209.8)">B2</text>
<text x="160.6" y="207" transform="rotate(-90 160.6 207)">17</text>
<text x="161" y="209.8" transform="rotate(-90 161 209.8)">B3</text>
<text x="163.6" y="207" transform="rotate(-90 163.6 207)">16</text>
<text x="164" y="209.8" transform="rotate(-90 164 209.8)">B4</text>
<text x="166.6" y="207" transform="rotate(-90 166.6 207)">15</text>
<text x="167" y="209.8" transform="rotate(-90 167 209.8)">B5</text>
<text x="169.6" y="207" transform="rotate(-90 169.6 207)">14</text>
<text x="170" y="209.8" transform="rotate(-90 170 209.8)">B6</text>
<text x="172.6" y="207" transform="rotate(-90 172.6 207)">13</text>
<text x="173" y="209.8" transform="rotate(-90 173 209.8)">B7</text>
<text x="175.6" y="207" transform="rotate(-90 175.6 207)">12</text>
<text x="176" y="209.8" transform="rotate(-90 176 209.8)">B8</text>
<text x="178.6" y="207" transform="rotate(-90 178.6 207)">11</text>
<text x="149.8" y="213" transform="rotate(-90 149.8 213)">TXS0108</text>
<text x="155" y="211.9" transform="rotate(-90 155 211.9)">VCCB</text>
<text x="179" y="211.1" transform="rotate(-90 179 211.1)">GND</text>
<text x="149.8" y="218.2" transform="rotate(-90 149.8 218.2)">U10</text>
<text x="151.7" y="219.6" transform="rotate(-90 151.7 219.6)">1</text>
<text x="152.1" y="217.8" transform="rotate(-90 152.1 217.8)">A1</text>
<text x="154.7" y="219.6" transform="rotate(-90 154.7 219.6)">2</text>
<text x="155" y="217.8" transform="rotate(-90 155 217.8)">VCCA</text>
<text x="157.7" y="219.6" transform="rotate(-90 157.7 219.6)">3</text>
<text x="158" y="217.8" transform="rotate(-90 158 217.8)">A2</text>
<text x="160.6" y="219.6" transform="rotate(-90 160.6 219.6)">4</text>
<text x="161" y="217.8" transform="rotate(-90 161 217.8)">A3</text>
<text x="163.6" y="219.6" transform="rotate(-90 163.6 219.6)">5</text>
<text x="164" y="217.8" transform="rotate(-90 164 217.8)">A4</text>
<text x="166.6" y="219.6" transform="rotate(-90 166.6 219.6)">6</text>
<text x="167" y="217.8" transform="rotate(-90 167 217.8)">A5</text>
<text x="169.6" y="219.6" transform="rotate(-90 169.6 219.6)">7</text>
<text x="170" y="217.8" transform="rotate(-90 170 217.8)">A6</text>
<text x="172.6" y="219.6" transform="rotate(-90 172.6 219.6)">8</text>
<text x="173" y="217.8" transform="rotate(-90 173 217.8)">A7</text>
<text x="175.6" y="219.6" transform="rotate(-90 175.6 219.6)">9</text>
<text x="176" y="217.8" transform="rotate(-90 176 217.8)">A8</text>
<text x="178.6" y="220.4" transform="rotate(-90 178.6 220.4)">10</text>
<text x="179" y="217.8" transform="rotate(-90 179 217.8)">OE</text>
<text x="31.7" y="227.9" transform="rotate(-90 31.7 227.9)">rxA</text>
<text x="34.7" y="227.9" transform="rotate(-90 34.7 227.9)">txA</text>
<text x="40.7" y="228.6" transform="rotate(-90 40.7 228.6)">csA</text>
<text x="67.6" y="230.1" transform="rotate(-90 67.6 230.1)">mosiA</text>
<text x="70.6" y="230.1" transform="rotate(-90 70.6 230.1)">misoA</text>
<text x="73.6" y="229.4" transform="rotate(-90 73.6 229.4)">sckA</text>
<text x="106.4" y="229.4" transform="rotate(-90 106.4 229.4)">reset_A</text>
<text x="121.4" y="230.9" transform="rotate(-90 121.4 230.9)">v_arduino</text>
<text x="151.5" y="228.6" transform="rotate(-90 151.5 228.6)">sckSD</text>
<text x="157.5" y="228.6" transform="rotate(-90 157.5 228.6)">misoSD</text>
<text x="160.5" y="228.6" transform="rotate(-90 160.5 228.6)">mosiSD</text>
<text x="163.5" y="228.6" transform="rotate(-90 163.5 228.6)">csSD</text>
<text x="172.2" y="228.6" transform="rotate(-90 172.2 228.6)">mi0</text>
<text x="175.2" y="228.3" transform="rotate(-90 175.2 228.3)">mo0</text>
<text x="32.2" y="236.9" transform="rotate(-90 32.2 236.9)">1</text>
<text x="35.1" y="236.9" transform="rotate(-90 35.1 236.9)">2</text>
<text x="38.1" y="236.9" transform="rotate(-90 38.1 236.9)">3</text>
<text x="41.1" y="236.9" transform="rotate(-90 41.1 236.9)">4</text>
<text x="44.1" y="236.9" transform="rotate(-90 44.1 236.9)">5</text>
<text x="47.1" y="236.9" transform="rotate(-90 47.1 236.9)">6</text>
<text x="50.1" y="236.9" transform="rotate(-90 50.1 236.9)">7</text>
<text x="53.1" y="236.9" transform="rotate(-90 53.1 236.9)">8</text>
<text x="59" y="236.9" transform="rotate(-90 59 236.9)">1</text>
<text x="62" y="236.9" transform="rotate(-90 62 236.9)">2</text>
<text x="65" y="236.9" transform="rotate(-90 65 236.9)">3</text>
<text x="68" y="236.9" transform="rotate(-90 68 236.9)">4</text>
<text x="71" y="236.9" transform="rotate(-90 71 236.9)">5</text>
<text x="74" y="236.9" transform="rotate(-90 74 236.9)">6</text>
<text x="77" y="236.9" transform="rotate(-90 77 236.9)">7</text>
<text x="80" y="236.9" transform="rotate(-90 80 236.9)">8</text>
<text x="85.9" y="236.9" transform="rotate(-90 85.9 236.9)">1</text>
<text x="88.9" y="236.9" transform="rotate(-90 88.9 236.9)">2</text>
<text x="91.9" y="236.9" transform="rotate(-90 91.9 236.9)">3</text>
<text x="94.9" y="236.9" transform="rotate(-90 94.9 236.9)">4</text>
<text x="97.9" y="236.9" transform="rotate(-90 97.9 236.9)">5</text>
<text x="100.9" y="236.9" transform="rotate(-90 100.9 236.9)">6</text>
<text x="106.9" y="236.9" transform="rotate(-90 106.9 236.9)">1</text>
<text x="109.8" y="236.9" transform="rotate(-90 109.8 236.9)">2</text>
<text x="112.8" y="236.9" transform="rotate(-90 112.8 236.9)">3</text>
<text x="115.8" y="236.9" transform="rotate(-90 115.8 236.9)">4</text>
<text x="118.8" y="236.9" transform="rotate(-90 118.8 236.9)">5</text>
<text x="121.8" y="236.9" transform="rotate(-90 121.8 236.9)">6</text>
<text x="31" y="240.2" transform="rotate(-90 31 240.2)">J21</text>
<text x="32.2" y="245.8" transform="rotate(-90 32.2 245.8)">1</text>
<text x="35.1" y="245.8" transform="rotate(-90 35.1 245.8)">2</text>
<text x="38.1" y="245.8" transform="rotate(-90 38.1 245.8)">3</text>
<text x="41.1" y="245.8" transform="rotate(-90 41.1 245.8)">4</text>
<text x="44.1" y="245.8" transform="rotate(-90 44.1 245.8)">5</text>
<text x="47.1" y="245.8" transform="rotate(-90 47.1 245.8)">6</text>
<text x="50.1" y="245.8" transform="rotate(-90 50.1 245.8)">7</text>
<text x="53.1" y="245.8" transform="rotate(-90 53.1 245.8)">8</text>
<text x="57.9" y="240.2" transform="rotate(-90 57.9 240.2)">J23</text>
<text x="59" y="245.8" transform="rotate(-90 59 245.8)">1</text>
<text x="62" y="245.8" transform="rotate(-90 62 245.8)">2</text>
<text x="65" y="245.8" transform="rotate(-90 65 245.8)">3</text>
<text x="68" y="245.8" transform="rotate(-90 68 245.8)">4</text>
<text x="71" y="245.8" transform="rotate(-90 71 245.8)">5</text>
<text x="74" y="245.8" transform="rotate(-90 74 245.8)">6</text>
<text x="77" y="245.8" transform="rotate(-90 77 245.8)">7</text>
<text x="80" y="245.8" transform="rotate(-90 80 245.8)">8</text>
<text x="84.8" y="240.2" transform="rotate(-90 84.8 240.2)">J22</text>
<text x="85.9" y="245.8" transform="rotate(-90 85.9 245.8)">1</text>
<text x="88.9" y="245.8" transform="rotate(-90 88.9 245.8)">2</text>
<text x="91.9" y="245.8" transform="rotate(-90 91.9 245.8)">3</text>
<text x="94.9" y="245.8" transform="rotate(-90 94.9 245.8)">4</text>
<text x="97.9" y="245.8" transform="rotate(-90 97.9 245.8)">5</text>
<text x="100.9" y="245.8" transform="rotate(-90 100.9 245.8)">6</text>
<text x="105.7" y="240.2" transform="rotate(-90 105.7 240.2)">J24</text>
<text x="106.9" y="245.8" transform="rotate(-90 106.9 245.8)">1</text>
<text x="109.8" y="245.8" transform="rotate(-90 109.8 245.8)">2</text>
<text x="112.8" y="245.8" transform="rotate(-90 112.8 245.8)">3</text>
<text x="115.8" y="245.8" transform="rotate(-90 115.8 245.8)">4</text>
<text x="118.8" y="245.8" transform="rotate(-90 118.8 245.8)">5</text>
<text x="121.8" y="245.8" transform="rotate(-90 121.8 245.8)">6</text>
<text x="150.6" y="242.1" transform="rotate(-90 150.6 242.1)">microSD</text>
<text x="31" y="248.4" transform="rotate(-90 31 248.4)">J1</text>
<text x="57.9" y="248.4" transform="rotate(-90 57.9 248.4)">J3</text>
<text x="84.8" y="248.4" transform="rotate(-90 84.8 248.4)">J2</text>
<text x="105.7" y="248.4" transform="rotate(-90 105.7 248.4)">J4</text>
<text x="150.6" y="249.6" transform="rotate(-90 150.6 249.6)">J7</text>
<text x="152.4" y="251" transform="rotate(-90 152.4 251)">1</text>
<text x="152.8" y="249.1" transform="rotate(-90 152.8 249.1)">DAT2</text>
<text x="155.4" y="251" transform="rotate(-90 155.4 251)">2</text>
<text x="155.8" y="249.1" transform="rotate(-90 155.8 249.1)">CD/DAT3</text>
<text x="158.4" y="251" transform="rotate(-90 158.4 251)">3</text>
<text x="158.8" y="249.1" transform="rotate(-90 158.8 249.1)">CMD</text>
<text x="161.4" y="251" transform="rotate(-90 161.4 251)">4</text>
<text x="161.8" y="249.1" transform="rotate(-90 161.8 249.1)">VDD</text>
<text x="164.4" y="251" transform="rotate(-90 164.4 251)">5</text>
<text x="164.8" y="249.1" transform="rotate(-90 164.8 249.1)">CLK</text>
<text x="167.4" y="251" transform="rotate(-90 167.4 251)">6</text>
<text x="167.7" y="249.1" transform="rotate(-90 167.7 249.1)">VSS</text>
<text x="170.4" y="251" transform="rotate(-90 170.4 251)">7</text>
<text x="170.7" y="249.1" transform="rotate(-90 170.7 249.1)">DAT0</text>
<text x="173.3" y="251" transform="rotate(-90 173.3 251)">8</text>
<text x="173.7" y="249.1" transform="rotate(-90 173.7 249.1)">DAT1</text>
<text x="176.3" y="251" transform="rotate(-90 176.3 251)">9</text>
<text x="176.7" y="249.1" transform="rotate(-90 176.7 249.1)">MNT</text>
<text x="26.2" y="252.5" transform="rotate(-90 26.2 252.5)">d0</text>
<text x="30.1" y="252.5" transform="rotate(-90 30.1 252.5)">d1</text>
<text x="34" y="252.5" transform="rotate(-90 34 252.5)">d2</text>
<text x="37.9" y="252.5" transform="rotate(-90 37.9 252.5)">d3</text>
<text x="41.8" y="252.5" transform="rotate(-90 41.8 252.5)">d4</text>
<text x="45.6" y="252.5" transform="rotate(-90 45.6 252.5)">d5</text>
<text x="49.5" y="252.5" transform="rotate(-90 49.5 252.5)">d6</text>
<text x="53.1" y="252.5" transform="rotate(-90 53.1 252.5)">d8</text>
<text x="53.4" y="252.5" transform="rotate(-90 53.4 252.5)">d7</text>
<text x="57" y="252.5" transform="rotate(-90 57 252.5)">d9</text>
<text x="60.9" y="252.5" transform="rotate(-90 60.9 252.5)">d10</text>
<text x="64.8" y="252.5" transform="rotate(-90 64.8 252.5)">d11</text>
<text x="68.6" y="252.5" transform="rotate(-90 68.6 252.5)">d12</text>
<text x="72.5" y="252.5" transform="rotate(-90 72.5 252.5)">d13</text>
<text x="76.4" y="252.5" transform="rotate(-90 76.4 252.5)">gnd</text>
<text x="80.3" y="252.5" transform="rotate(-90 80.3 252.5)">aref</text>
<text x="81.8" y="252.5" transform="rotate(-90 81.8 252.5)">a0</text>
<text x="85.7" y="252.5" transform="rotate(-90 85.7 252.5)">a1</text>
<text x="89.6" y="252.5" transform="rotate(-90 89.6 252.5)">a2</text>
<text x="93.4" y="252.5" transform="rotate(-90 93.4 252.5)">a3</text>
<text x="97.3" y="252.5" transform="rotate(-90 97.3 252.5)">a4</text>
<text x="101.2" y="252.5" transform="rotate(-90 101.2 252.5)">a5</text>
<text x="102.7" y="253.3" transform="rotate(-90 102.7 253.3)">reset</text>
<text x="106.6" y="253.3" transform="rotate(-90 106.6 253.3)">3.3v</text>
<text x="110.5" y="253.3" transform="rotate(-90 110.5 253.3)">5v</text>
<text x="114.4" y="253.3" transform="rotate(-90 114.4 253.3)">gnd</text>
<text x="118.3" y="253.3" transform="rotate(-90 118.3 253.3)">gnd</text>
<text x="122.1" y="253.3" transform="rotate(-90 122.1 253.3)">Vin</text>
<text x="155" y="260.7" transform="rotate(-90 155 260.7)">csSD</text>
<text x="158" y="260.7" transform="rotate(-90 158 260.7)">mosiSD</text>
<text x="164" y="260.7" transform="rotate(-90 164 260.7)">sckSD</text>
<text x="169.9" y="260.7" transform="rotate(-90 169.9 260.7)">misoSD</text>
</g>
<g font-size="1.1">
<text x="187.1" y="31.4" transform="rotate(-90 187.1 31.4)">REVISION:</text>
<text x="187.1" y="41.1" transform="rotate(-90 187.1 41.1)">OF</text>
<text x="187.1" y="47.1" transform="rotate(-90 187.1 47.1)">PAGE</text>
<text x="150.2" y="54.7" transform="rotate(-90 150.2 54.7)">+3.3V</text>
<text x="187.1" y="68.8" transform="rotate(-90 187.1 68.8)">FILE:</text>
<text x="35.1" y="98.1" transform="rotate(-90 35.1 98.1)">+3.3V</text>
<text x="156.1" y="148.9" transform="rotate(-90 156.1 148.9)">+3.3V</text>
<text x="62" y="163.8" transform="rotate(-90 62 163.8)">+3.3V</text>
<text x="147.2" y="204.2" transform="rotate(-90 147.2 204.2)">+5V</text>
<text x="153.1" y="224.6" transform="rotate(-90 153.1 224.6)">+3.3V</text>
<text x="110.6" y="230.3" transform="rotate(-90 110.6 230.3)">+5V</text>
<text x="148.7" y="253.5" transform="rotate(-90 148.7 253.5)">+3.3V</text>
</g>
</svg>
